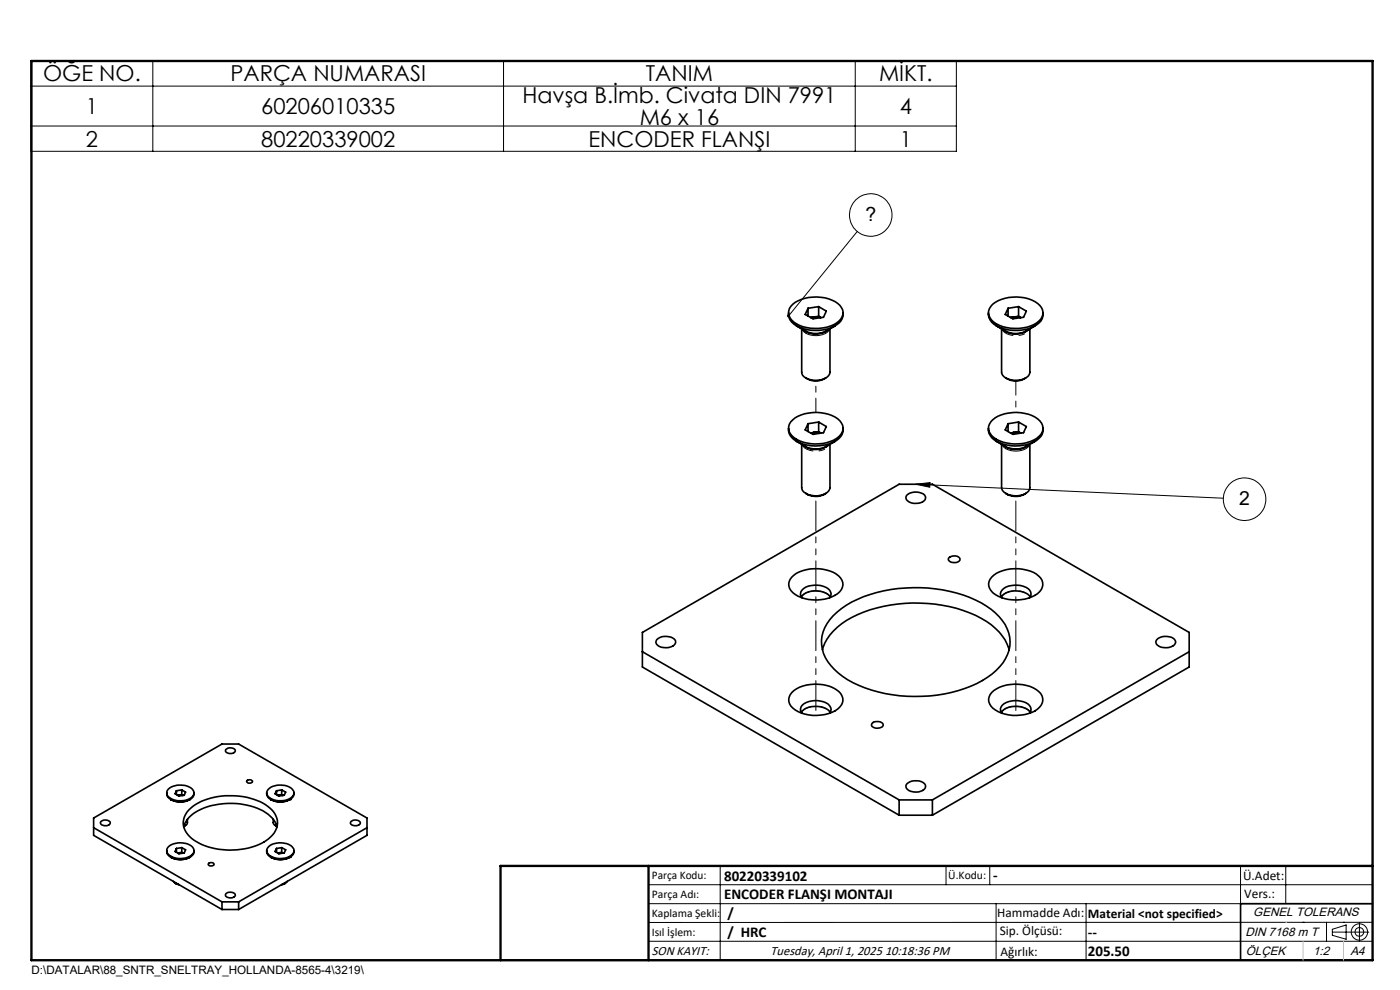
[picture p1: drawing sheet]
<svg xmlns="http://www.w3.org/2000/svg" width="297mm" height="210mm" viewBox="0 0 297 210" stroke-linecap="round" stroke-linejoin="round" font-family="sans-serif">
<g fill="none" stroke="#000" stroke-width=".35">
<path d="M167.3 66.3v.6a2.87 2.87 0 0 0 1.7 2.2M168.2 64.5a8.3 8.3 0 0 1 10 .3 2.32 2.32 0 0 1-.8 3.7 8.9 8.9 0 0 1-9-.2 2.28 2.28 0 0 1-.2-3.8zM169 69.1a6.9 6.9 0 0 0 4.1 1.7l.6-.1a7.3 7.3 0 0 0 3.5-1.6M170.1 69.8v9.1a1.35 1.35 0 0 0 .9 1.3M170.4 69.9a4.1 4.1 0 0 0 5.3 0M171.4 65.4v1.6M172 67.4l.5-.1zM172.5 67.3l1.6 .1M173.7 65v2.1M173.7 65l1.6 1-.6 1.3-2.2 .3-1.7-.9 .6-1.3M173.7 65l-2.3 .4M173.7 67.1l.5 .3"/>
<path d="M173.7 67.1l-1.2 .2M176.1 69.8v9.1a1.89 1.89 0 0 1-1.7 1.6l-.6 .1a4.6 4.6 0 0 1-2.8-.4M178.9 66.3a2.89 2.89 0 0 1-2.1 3 9.2 9.2 0 0 1-7.8-.2M209.7 66.3v.6a3.1 3.1 0 0 0 1.7 2.2M210.6 64.5a8.3 8.3 0 0 1 10 .3 2.33 2.33 0 0 1-.7 3.7 8.9 8.9 0 0 1-9.1-.2 2.28 2.28 0 0 1-.2-3.8zM211.4 69.1a7.1 7.1 0 0 0 4.2 1.7l.6-.1a7 7 0 0 0 3.4-1.6M212.5 69.8v9.1a1.53 1.53 0 0 0 .9 1.3M212.9 69.9a4.1 4.1 0 0 0 5.2 0M213.9 65.4v1.6M215 67.3l-.5 .1M215 67.3l1.5 .1M215 67.3h-.6"/>
<path d="M216.1 65l1.6 1-.6 1.3-2.2 .3-1.6-.9 .6-1.3M216.1 65l-2.2 .4M216.1 67.1l.5 .3M216.1 65v2.1M216.1 67.1l-1.1 .2M218.5 69.8v9.1a2.47 2.47 0 0 1-2.8 1.8l-1.3-.1-1-.4M221.3 66.3a2.76 2.76 0 0 1-2 3 9.2 9.2 0 0 1-7.9-.2M167.3 90.8v.5a2.81 2.81 0 0 0 1.7 2.3M167.7 89.5a7.9 7.9 0 0 1 8.1-1.6 3.9 3.9 0 0 1 3.1 2.8 3.8 3.8 0 0 1-3.5 3.2 8.2 8.2 0 0 1-7.4-1.5 2.14 2.14 0 0 1-.3-2.9zM169 93.6a6.3 6.3 0 0 0 4.1 1.6h.6a8.2 8.2 0 0 0 3.5-1.6M170.1 94.3v9.2a1.36 1.36 0 0 0 .9 1.2M170.4 94.5a4.3 4.3 0 0 0 5.3 0"/>
<path d="M171 80.2a3.8 3.8 0 0 0 4.2 0M171.4 89.9v1.6M172.5 91.7l-.5 .2M172.5 91.7l1.6 .2M173.7 89.5l1.6 1-.6 1.3-2.2 .3-1.7-.9 .6-1.3M173.7 89.5l-2.3 .4M173.7 91.6l.5 .3M173.7 89.5v2.1M173.7 91.6l-1.2 .1M176.1 94.3v9.2a3 3 0 0 1-3.5 1.7l-1.6-.5M178.9 90.8a3.2 3.2 0 0 1-2.8 3.3 9 9 0 0 1-7.1-.5M209.7 90.8v.5a3 3 0 0 0 1.7 2.3"/>
<path d="M210.6 89.1a8.3 8.3 0 0 1 10 .2 2.33 2.33 0 0 1-.7 3.7 8.7 8.7 0 0 1-9.1-.2 2.25 2.25 0 0 1-.2-3.7zM211.4 93.6a6.5 6.5 0 0 0 4.2 1.6h.6a7.9 7.9 0 0 0 3.4-1.6M212.5 94.3v9.2a1.55 1.55 0 0 0 .9 1.2M212.9 94.5a4.3 4.3 0 0 0 5.2 0M213.4 80.2a3.8 3.8 0 0 0 4.2 0M213.9 89.9v1.6M215 91.7l-.5 .2M215 91.7h.8l.7 .2M215 91.7l-.6 .2M216.1 89.5v2.1M216.1 89.5l1.6 1-.6 1.3-2.2 .3-1.6-.9 .6-1.3M216.1 89.5l-2.2 .4"/>
<path d="M216.1 91.6l.5 .3M216.1 91.6l-1.1 .1M218.5 94.3v9.2a2.56 2.56 0 0 1-2.8 1.7l-1.3-.2-1-.3M221.3 90.8a3.2 3.2 0 0 1-2.7 3.3 9.1 9.1 0 0 1-7.2-.5M171 104.7a3.8 3.8 0 0 0 4.2 0M192.3 105.1a2.98 2.98 0 0 1 3.8-.1 1.03 1.03 0 0 1-.8 1.6 2.44 2.44 0 0 1-3.1-.9zM201.3 118.3a1.56 1.56 0 0 1 2.4 .3 1.44 1.44 0 0 1-2.5 .2zM213.4 104.7a3.8 3.8 0 0 0 4.2 0M136.3 138.2l54.4 31.5M139.3 135.7a2.84 2.84 0 0 1 4 .2 1.36 1.36 0 0 1-1.5 1.5h-.5a1.73 1.73 0 0 1-2.1-1.4zM168 122.4a8.2 8.2 0 0 1 8.1-1.3 3.5 3.5 0 0 1 2.7 3 3.2 3.2 0 0 1-2.3 2.5 8.6 8.6 0 0 1-8.3-.9 2.19 2.19 0 0 1-.2-3.3zM170 126.6a4.3 4.3 0 0 1 6.1 0"/>
<path d="M170.1 126.8a1.42 1.42 0 0 1 .9-2.3 4.8 4.8 0 0 1 5 .7 1.19 1.19 0 0 1 0 1.6M174.5 137.8a12.1 12.1 0 0 1 7.4-7.4 32 32 0 0 1 25 .1 12.8 12.8 0 0 1 7.1 7l.1 .3M176.8 130.6a23.5 23.5 0 0 1 15.3-5.9 29.2 29.2 0 0 1 17.1 3.8 9.8 9.8 0 0 1 5.1 7.6 9.2 9.2 0 0 1-4.8 7.6 29.6 29.6 0 0 1-20.1 3.7 22.4 22.4 0 0 1-12.4-5.4 7.6 7.6 0 0 1-.2-11.4zM210.4 122.4a8.3 8.3 0 0 1 9.5-.6 2.45 2.45 0 0 1 1.3 2.3 2.45 2.45 0 0 1-1.6 2.2 8.7 8.7 0 0 1-9-.6 2.19 2.19 0 0 1-.2-3.3zM212.4 126.6a4.3 4.3 0 0 1 6.1 0M212.5 126.8a1.28 1.28 0 0 1 .5-2 4.7 4.7 0 0 1 5.4 .4 1.25 1.25 0 0 1 0 1.6M245.4 135.7a2.8 2.8 0 0 1 3.9 .2 1.3 1.3 0 0 1-1.4 1.5h-.5a1.96 1.96 0 0 1-2.2-1.1zM252.3 138.2l-54.5 31.5M47.9 159a1.29 1.29 0 0 1 2 .3 1.26 1.26 0 0 1-2.1 0zM168 146.9a8.2 8.2 0 0 1 8.1-1.3 3.5 3.5 0 0 1 2.7 3 4.2 4.2 0 0 1-3.9 3 7.8 7.8 0 0 1-7.1-1.8 2.15 2.15 0 0 1 .2-2.9zM170 151.1a4.4 4.4 0 0 1 5.7-.5l.4 .5M170.1 151.3a1.39 1.39 0 0 1 .9-2.3 4.6 4.6 0 0 1 5 .7 1.15 1.15 0 0 1 0 1.6"/>
<path d="M185 153.4a1.56 1.56 0 0 1 2.4 .3 1.39 1.39 0 0 1-2.1 .6l-.4-.4zM210.4 146.9a8.3 8.3 0 0 1 9.9-.2 2.25 2.25 0 0 1-.2 3.7 8.1 8.1 0 0 1-9.9-.6 2.1 2.1 0 0 1 .2-2.9zM212.4 151.1a4.5 4.5 0 0 1 6-.2l.1 .2M212.5 151.3a1.39 1.39 0 0 1 .9-2.3 4.6 4.6 0 0 1 5 .7 1.2 1.2 0 0 1 0 1.6M19.9 175.6l27.2 15.7M21.4 174.3a1.29 1.29 0 0 1 2 .3 1.26 1.26 0 0 1-2.1 0zM35.4 168.2l.1 .8 .7 .6M35.6 167.5a4 4 0 0 1 5.4 .2 1.37 1.37 0 0 1-1.2 1.9 3.7 3.7 0 0 1-4.4-1.1v-.5zM35.8 179.6a4 4 0 0 1 5.2 .3 1.25 1.25 0 0 1-.9 1.8 3.7 3.7 0 0 1-4.7-.9l.1-.8zM36.2 169.6h.1M36.2 169.6a4.6 4.6 0 0 0 4.1 0M37.4 167.7v.8"/>
<path d="M37.4 180v.8M37.7 168.7h1.1M38.6 179.8l.8 .5-.3 .6-1.1 .2-.9-.5 .3-.6M38.6 179.8l-1.2 .2M38.6 167.6v1M38.6 179.8v1M38.6 167.6l.8 .4-.3 .7-1.1 .2-.9-.5 .3-.7M38.6 167.6l-1.2 .1M38.6 168.6l.2 .1M38.6 168.6l-.9 .1M39 175.4a6.9 6.9 0 0 1 5-4.3 15.2 15.2 0 0 1 12.9 1.6l1.2 1.2 .7 1.5M39.3 175.1l-.3 .2"/>
<path d="M39.8 173.8l-.1 .9-.7 .6M40.1 171.8a13.5 13.5 0 0 1 10.8-2.9 10 10 0 0 1 7.4 3.8 3.9 3.9 0 0 1-1.3 5.2 14.8 14.8 0 0 1-16.4-.1 3.8 3.8 0 0 1-.5-6zM40.3 169.6h.1M41.2 168.2a2.05 2.05 0 0 1-2.2 1.8l-1.3 .1-1.5-.5M52.4 165.6a.68 .68 0 0 1 1.2 .3 .77 .77 0 0 1-1.3-.2zM56.6 168.2l.2 .8 .6 .6M56.8 167.5a3.9 3.9 0 0 1 5.4 .2 1.37 1.37 0 0 1-1.2 1.9 3.7 3.7 0 0 1-4.4-1.1v-.5zM56.8 179.8a3.9 3.9 0 0 1 5.4 .1 1.25 1.25 0 0 1-.9 1.8 3.7 3.7 0 0 1-4.7-.9v-.5zM57.4 169.6h.1M57.4 169.6a4.7 4.7 0 0 0 4.1 0M58 173.8v.9l.4 .4M58.4 175.1l.3 .2"/>
<path d="M58.7 167.7v.8M58.7 180v.8M58.9 168.7h.3zM59.8 168.6l.2 .1h-.8M59.8 167.6l.8 .4-.3 .7-1.1 .2-.9-.5 .4-.7M59.8 167.6l-1.1 .1M59.8 167.6v1M59.8 179.8v1M59.8 168.6l-.6 .1M59.8 179.8l.8 .5-.3 .6-1.1 .2-.9-.5 .4-.6M59.8 179.8l-1.1 .2M61.5 169.6h.1"/>
<path d="M62.4 168.2a2.05 2.05 0 0 1-2.2 1.8l-1.3 .1-1.5-.5M74.4 174.3a1.29 1.29 0 0 1 2 .3 1.3 1.3 0 0 1-2.1 0zM77.9 175.6l-27.3 15.7M190.7 172.9l-54.4-31.4v-7.3l54.4-31.5h7.1l54.5 31.5v7.3l-54.5 31.4M190.7 169.7h7.1M190.7 169.7v3.2M190.7 172.9h7.1M192.3 166.3a2.84 2.84 0 0 1 4 .2 1.35 1.35 0 0 1-1.4 1.5h-1.1a1.3 1.3 0 0 1-1.5-1.7zM197.8 169.7v3.2M35.4 180.4l.1 .8 .7 .6M36.2 181.8h.1M36.2 181.8a4.6 4.6 0 0 0 4.1 0"/>
<path d="M36.8 187l.4 .4M37.2 187.4l.7 .2M37.2 187.4l.8 .3M38 180.9l-.3 .1M38 180.9l.8 .1M38.6 180.8l.2 .2M38.6 180.8l-.6 .1M40.3 181.8h.1M41.2 180.4a2.05 2.05 0 0 1-2.2 1.9h-1.3l-1.5-.5M44.3 183.1a.54 .54 0 0 1 .7-.2 .54 .54 0 0 1 .3 .6 .7 .7 0 0 1-1.1-.2zM47.1 192.9l-27.2-15.7v-3.7l27.2-15.7h3.5l27.3 15.7v3.7l-27.3 15.7M47.1 191.3h3.5"/>
<path d="M47.1 191.3v1.6M47.1 192.9h3.5M48 189.5a1.27 1.27 0 0 1 1.9 .4 1.26 1.26 0 0 1-2.1 0zM50.6 191.3v1.6M56.6 180.4l.2 .8 .6 .6M57.4 181.8h.1M57.4 181.8a4.7 4.7 0 0 0 4.1 0M58.9 181l.3-.1zM59.8 180.8l.2 .2-.8-.1M59.8 180.8l-.6 .1M60.5 187.4l-.8 .3M60.9 187l-.5 .4-.5 .2"/>
<path d="M61.5 181.8h.1M62.4 180.4a2.05 2.05 0 0 1-2.2 1.9h-1.3l-1.5-.5M291.2 191.7h-28v12M106.2 203.7h185"/>
</g>
<path d="M212.4 126.6a4.4 4.4 0 0 1 6.2 0M170 151.1a4.4 4.4 0 0 1 6.2 0" fill="none" stroke="#000" stroke-width=".21" stroke-dasharray="6.3 1.3 1.3 1.3 1.3 1.3" stroke-dashoffset="3.4"/>
<path d="M212.5 69.8a3.8 3.8 0 0 0 5.1 .9l.9-.9M170.1 94.3a3.8 3.8 0 0 0 5.1 .9l.8-.9" fill="none" stroke="#000" stroke-width=".21" stroke-dasharray="6.3 1.3 1.3 1.3 1.3 1.3" stroke-dashoffset="3.5"/>
<path d="M170.1 69.8l.9 .9M171 70.7a4.1 4.1 0 0 0 5-.8v-.1M212.5 94.3l.9 .9M213.4 95.2a4.1 4.1 0 0 0 5-.8l.1-.1M170 126.6a4.5 4.5 0 0 1 5.4-.7M175.4 125.9l.8 .7M212.4 151.1a4.5 4.5 0 0 1 5.4-.7M217.8 150.4l.8 .7" fill="none" stroke="#000" stroke-width=".21" stroke-dasharray="6.3 1.3 1.3 1.3 1.3 1.3"/>
<path d="M173.1 87.5v-6.7M215.5 80.8v6.7" fill="none" stroke="#000" stroke-width=".21" stroke-dasharray="6.3 1.3 1.3 1.3 1.3 1.3" stroke-dashoffset="3.3"/>
<path d="M173.1 105.3v46.4M215.5 105.3v46.4" fill="none" stroke="#000" stroke-width=".21" stroke-dasharray="6.3 1.3 1.3 1.3 1.3 1.3" stroke-dashoffset="-1"/>
<g fill="none" stroke="#000" stroke-width=".21">
<path d="M6.6 12.9h196.3v19.2h-196.3zM6.6 18.3h196.3M32.4 12.9v19.2M106.8 12.9v19.2M181.4 12.9v19.2M6.6 26.7h196.3M181.9 49.1l-14.6 17.9M194.3 102.7l3-.3-.1 1zM194.3 102.7l65.2 3M137.6 187.7h153.6M137.6 191.7h153.6M137.6 199.7h153.6"/>
<path d="M152.8 183.7v20M200.7 183.7v4M210 183.7v4M211.3 191.7v12M230.4 191.7v12M263.2 183.7v20M272.8 183.7v8M276.4 195.6h.1M281.4 195.6v4.1M282.6 197.7h7.8M282.6 197.1l3-.9v3l-3-.8zM285 195.6h.1"/>
<path d="M288.4 195.8v3.8M291.2 195.6l-153.6 .1"/>
<circle cx="184.7" cy="45.6" r="4.5"/>
<circle cx="264" cy="105.9" r="4.5"/>
<circle cx="288.4" cy="197.7" r="1.74"/>
<circle cx="288.4" cy="197.7" r=".93"/>
</g>
<path d="M6.7 12.9h284.5v190.8h-284.5zM137.6 183.7v20M291.2 183.7h-185v20" fill="none" stroke="#000" stroke-width=".5"/>
<path d="M272.8 195.6h.1M276.4 199.7v4M285 199.7v4" fill="none" stroke="#c0c0c0" stroke-width=".21"/>
<path d="M167.1 66.7l-.2 .2 .1 .3 .3-.2-.2 .3a.33 .33 0 0 0 .4-.1 .33 .33 0 0 0 0-.4 .33 .33 0 0 0-.4-.1zM194.3 102.7l3-.3-.1 1z" fill="#000"/>
<g font-size="4.7">
<text x="9.1" y="17.3">ÖĞE NO.</text>
<text x="48.9" y="17.3">PARÇA NUMARASI</text>
<text x="137" y="17.3">TANIM</text>
<text x="186.5" y="17.3">MİKT.</text>
<text x="110.8" y="21.9">Havşa B.İmb. Civata DIN 7991</text>
<text x="18.2" y="24.2">1</text>
<text x="55.4" y="24.2">60206010335</text>
<text x="135.7" y="26.4">M6 x 16</text>
<text x="190.9" y="24.2">4</text>
<text x="18.2" y="31.1">2</text>
<text x="55.4" y="31.1">80220339002</text>
<text x="124.8" y="31.1">ENCODER FLANŞI</text>
<text x="190.9" y="31.1">1</text>
</g>
<g font-size="4.1">
<text x="183.6" y="46.9">?</text>
<text x="262.9" y="107.2">2</text>
</g>
<g font-size="3.2">
<text x="153.6" y="190.8">ENCODER FLANŞI MONTAJI</text>
<text x="153.6" y="186.8">80220339102</text>
<text x="210.7" y="186.6">-</text>
<text x="154.3" y="194.8">/</text>
<text x="154.3" y="198.8">/ HRC</text>
<text x="230.8" y="198.7">--</text>
<text x="230.8" y="202.8">205.50</text>
</g>
<g font-size="2.8">
<text x="263.7" y="186.7">Ü.Adet:</text>
<text x="263.9" y="190.5">Vers.:</text>
<text x="211.5" y="194.5">Hammadde Adı:</text>
<text x="230.8" y="194.7">Material &lt;not specified&gt;</text>
<text x="138.3" y="202.6">SON KAYIT:</text>
<text x="163.5" y="202.6">Tuesday, April 1, 2025 10:18:36 PM</text>
<text x="212.1" y="198.4">Sip. Ölçüsü:</text>
<text x="212.2" y="202.7">Ağırlık:</text>
</g>
<g font-size="2.6">
<text x="265.9" y="194.4">GENEL TOLERANS</text>
<text x="264.2" y="198.5">DIN 7168 m T</text>
<text x="264.3" y="202.6">ÖLÇEK</text>
<text x="278.5" y="202.6">1:2</text>
<text x="286.5" y="202.6">A4</text>
</g>
<g font-size="2.5">
<text x="138.3" y="186.4">Parça Kodu:</text>
<text x="138.3" y="190.5">Parça Adı:</text>
<text x="201.2" y="186.5">Ü.Kodu:</text>
<text x="138.3" y="194.5">Kaplama Şekli:</text>
<text x="138.3" y="198.6">Isıl İşlem:</text>
<text x="6.7" y="206.7">D:\DATALAR\88_SNTR_SNELTRAY_HOLLANDA-8565-4\3219\</text>
</g>
</svg>
